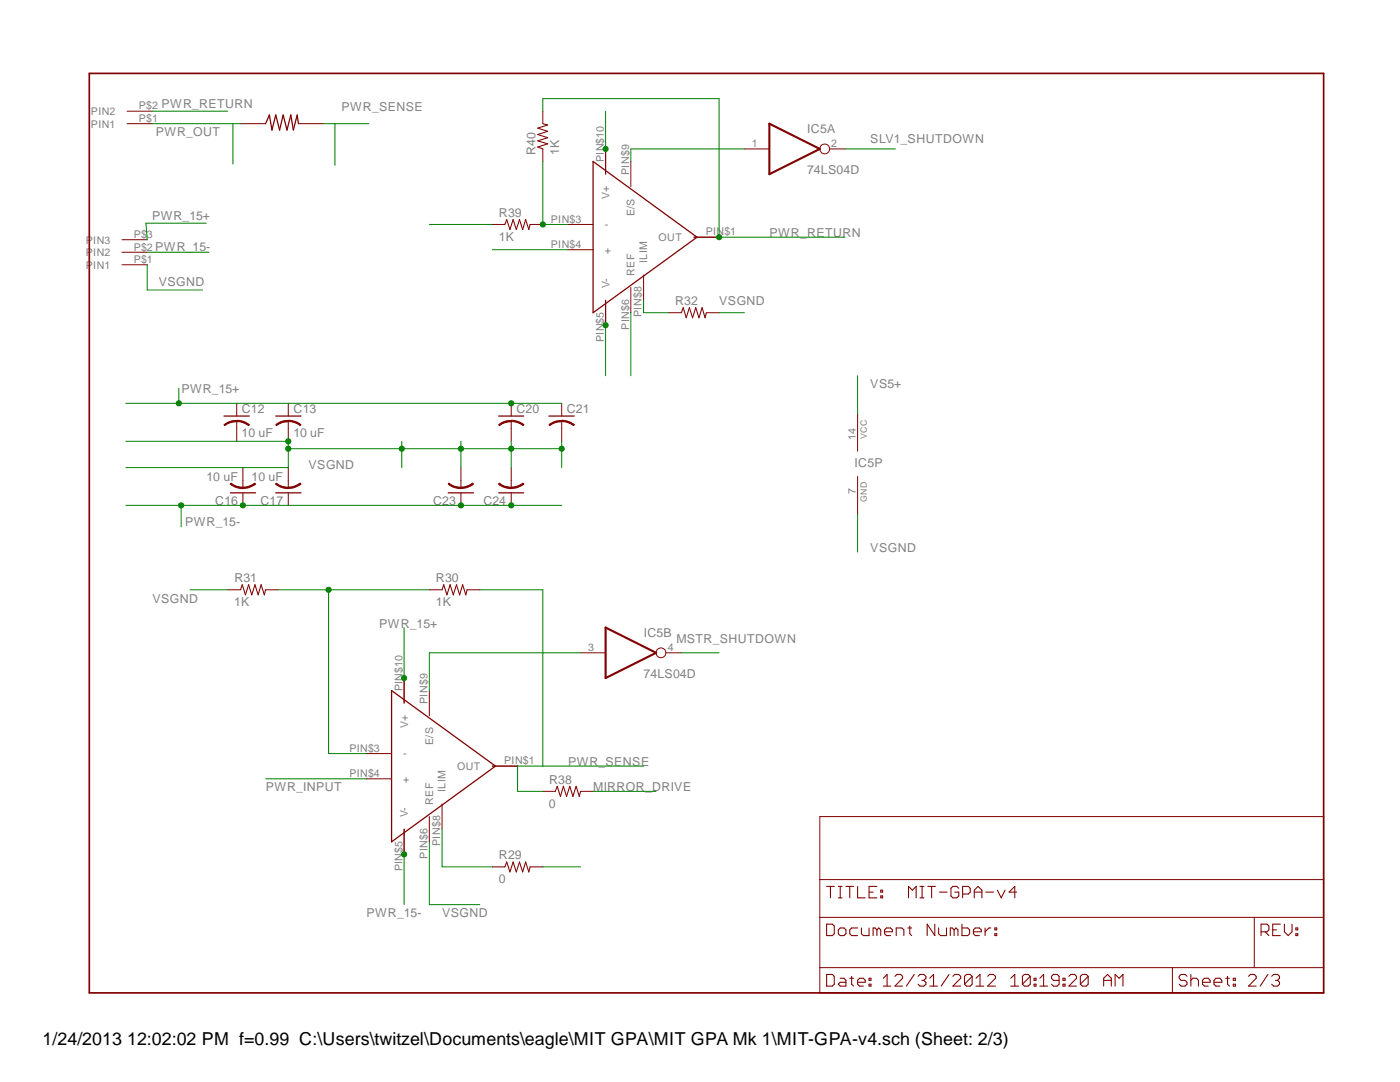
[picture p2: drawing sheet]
<svg xmlns="http://www.w3.org/2000/svg" width="279mm" height="216mm" viewBox="0 0 279 216" stroke-linecap="round" stroke-linejoin="round" font-family="sans-serif">
<path d="M17.8 14.6h246.4v183.5h-246.4z" fill="none" stroke="#800000" stroke-width=".34"/>
<g fill="none" stroke="#800000" stroke-width=".2">
<path d="M25.4 24.7h5M25.4 22.2h5M48 24.7h5M59.6 24.7h5M24.3 52.8h5.1M24.3 50.3h5.1M24.3 47.8h5.1M133.4 62.4h2.6M141 62.4h2.5M47.2 84v1.5M98.3 173h2.5M105.8 173h2.5"/>
<path d="M163.6 162.9h100.6v35.2h-100.6zM163.6 175.5h100.6M163.6 183h100.6M163.6 193.1h100.6M234 193.1v5M250.3 183v10.1"/>
</g>
<g fill="none" stroke="#800000" stroke-width=".21">
<path d="M136 62.4l.4-1 .5 2 .7-2 .6 2 .7-2 .6 2 .6-2 .6 2 .3-1M100.8 173l.3-1 .7 2 .6-2 .6 2 .7-2 .6 2 .6-2 .6 2 .3-1M165 176.9h1.5M165.7 176.9v2.3M167.3 176.9h.8M167.3 179.2h.8M167.7 176.9v2.3M168.8 176.9h1.5M169.6 176.9v2.3M171.2 176.9v2.3h1.5M173.4 178h.8M175 176.9h-1.6v2.3h1.6"/>
<path d="M175.8 178.8h.3v.4h-.3zM175.8 177.6h.3v.4h-.3zM181.3 179.2v-2.3l.8 .7 .7-.7v2.3M183.6 176.9h.8M183.6 179.2h.8M184 176.9v2.3M185.2 176.9h1.5M185.9 176.9v2.3M187.5 178h1.5M191.3 177.2l-.3-.3h-.8l-.4 .3v1.6l.4 .4h.8l.3-.4v-.8h-.8M192.1 178.4h1.2l.3-.4v-.8l-.3-.3h-1.2v2.3M194.4 178h1.6"/>
<path d="M194.4 179.2v-1.6l.8-.7 .8 .7v1.6M196.7 178h1.6M199.1 177.6l.7 1.6 .8-1.6M202.9 178h-1.5l1.1-1.1v2.3M165 184.4h1.1l.4 .4v1.5l-.4 .4h-1.1zM165 194.4h1.1l.4 .4v1.6l-.4 .4h-1.1zM167.7 195.2h.7l.4 .4v1.2h-1.1l-.4-.4 .4-.4h1.1M167.7 185.2h.7l.4 .3v.8l-.4 .4h-.7l-.4-.4v-.8zM169.6 195.2h.7M170 194.8v1.6l.3 .4M171.2 196h1.5v-.4l-.4-.4h-.8l-.3 .4v.8l.3 .4h.8M171.2 185.2h-1.2l-.4 .3v.8l.4 .4h1.2"/>
<path d="M171.9 185.2v1.1l.4 .4h1.1v-1.5M173.4 196.4h.4v.4h-.4zM173.4 195.2h.4v.4h-.4zM175 185.5l-.4-.3h-.4v1.5M175 185.5l.4-.3 .4 .3v1.2M175 185.5v1.2M176.3 196.8h1.5M176.3 195.2l.7-.8v2.4M176.5 185.9h1.6v-.4l-.4-.3h-.8l-.4 .3v.8l.4 .4h.8M178.6 194.8l.4-.4h.7l.4 .4v.4l-1.5 1.6h1.5M178.9 186.7v-1.5h1.1l.4 .3v1.2M181.2 185.2h.7"/>
<path d="M181.6 184.8v1.5l.3 .4M182.5 194.4l-1.6 2.4M183.2 194.8l.4-.4h.8l.4 .4v.4l-.4 .4M184 195.6h.4M184.4 195.6l.4 .4v.4l-.4 .4h-.8l-.4-.4M185.5 196.8h1.6M185.5 195.2l.8-.8v2.4M186.6 184.4v2.3l-1.6-2.3v2.3M187.3 185.2v1.1l.4 .4h1.2v-1.5M189.4 194.4l-1.6 2.4M190.2 194.8l.3-.4h.8l.4 .4v.4l-1.5 1.6h1.5M190.4 185.5l-.4-.3h-.3v1.5"/>
<path d="M190.4 185.5v1.2M190.4 185.5l.4-.3 .4 .3v1.2M192 184.4v2.3h1.1l.4-.4v-.8l-.4-.3h-1.1M194 194.8v1.6l-.4 .4h-.7l-.4-.4M194 194.8l-.4-.4h-.7l-.4 .4v1.6M194 194.8l-1.5 1.6M194.3 185.9h1.5v-.4l-.3-.3h-.9l-.3 .3v.8l.3 .4h.9M194.8 196.8h1.5M194.8 195.2l.8-.8v2.4M196.6 185.2v1.5M197.1 194.8l.4-.4h.7l.5 .4v.4l-1.6 1.6h1.6M197.7 185.2h-.3l-.8 .7"/>
<path d="M198.5 186.3h.4v.4h-.4zM198.5 185.2h.4v.3h-.4zM201.7 196.8h1.6M201.7 195.2l.8-.8v2.4M205.6 194.8v1.6l-.4 .4h-.8l-.4-.4M205.6 194.8l-.4-.4h-.8l-.4 .4v1.6M205.6 194.8l-1.6 1.6M206.4 196.4h.4v.4h-.4zM206.4 195.2h.4v.4h-.4zM207.5 196.8h1.6M207.5 195.2l.8-.8v2.4M211.4 195.6h-1.2l-.4-.4v-.4l.4-.4h.8l.4 .4v1.6l-.4 .4h-.8l-.4-.4"/>
<path d="M212.1 196.4h.5v.4h-.5zM212.1 195.2h.5v.4h-.5zM213.3 194.8l.4-.4h.8l.3 .4v.4l-1.5 1.6h1.5M217.2 194.8v1.6l-.4 .4h-.8l-.4-.4M217.2 194.8l-.4-.4h-.8l-.4 .4v1.6M217.2 194.8l-1.6 1.6M220.3 195.6h1.5M220.3 196.8v-1.6l.7-.8 .8 .8v1.6M222.5 196.8v-2.4l.9 .8 .7-.8v2.4M236.9 194.8l-.4-.4h-.8l-.4 .4v.4l.4 .4h.8l.4 .4v.4l-.4 .4h-.8l-.4-.4M237.7 195.6l.3-.4h.8l.4 .4v1.2M237.7 194.4v2.4"/>
<path d="M240 196h1.5v-.4l-.4-.4h-.7l-.4 .4v.8l.4 .4h.7M242.3 196h1.5v-.4l-.3-.4h-.8l-.4 .4v.8l.4 .4h.8M244.6 195.2h.8M245 194.8v1.6l.4 .4M246.1 196.4h.4v.4h-.4zM246.1 195.2h.4v.4h-.4zM249.2 194.8l.4-.4h.7l.4 .4v.4l-1.5 1.6h1.5M251.7 185.9h1.2l.3-.4v-.7l-.3-.4h-1.2v2.3M252.5 185.9l.7 .8M253 194.4l-1.5 2.4M253.8 194.8l.4-.4h.8l.4 .4v.4l-.4 .4M254 185.5h.8"/>
<path d="M254.6 195.6h.4M255 195.6l.4 .4v.4l-.4 .4h-.8l-.4-.4M255.5 184.4h-1.5v2.3h1.5M256.3 184.4v1.5l.8 .8 .8-.8v-1.5M258.6 186.3h.4v.4h-.4zM258.6 185.2h.4v.3h-.4z"/>
</g>
<path d="M53 24.7l.8-1.8 .5 3.1 .7-3.1 .8 3.1 .7-3.1 .8 3.1 .7-3.1 .5 3.1 .8-3.1 .3 1.8M44.7 83h5" fill="none" stroke="#800000" stroke-width=".25"/>
<path d="M47.2 83.9a4 4 0 0 1 2.6 .9l-.2 .1a4.1 4.1 0 0 0-2.4-.8z" fill-rule="evenodd" fill="#800000"/>
<path d="M47.2 83.9a4 4 0 0 1 2.6 .9l-.2 .1a4.1 4.1 0 0 0-2.4-.8z" fill="none" stroke="#800000" stroke-width=".2"/>
<path d="M44.7 84.8a3.6 3.6 0 0 1 2.5-.9v.3a3.5 3.5 0 0 0-2.3 .7z" fill-rule="evenodd" fill="#800000"/>
<path d="M44.7 84.8a3.6 3.6 0 0 1 2.5-.9v.3a3.5 3.5 0 0 0-2.3 .7zM47.2 80.5v2.5M47.2 85.5v2.6M57.5 84v1.5" fill="none" stroke="#800000" stroke-width=".2"/>
<path d="M55 83h5.1" fill="none" stroke="#800000" stroke-width=".25"/>
<path d="M57.5 83.9a4 4 0 0 1 2.6 .9l-.2 .1a3.9 3.9 0 0 0-2.4-.8z" fill-rule="evenodd" fill="#800000"/>
<path d="M57.5 83.9a4 4 0 0 1 2.6 .9l-.2 .1a3.9 3.9 0 0 0-2.4-.8z" fill="none" stroke="#800000" stroke-width=".2"/>
<path d="M55 84.8a3.4 3.4 0 0 1 2.5-.9v.3a3.7 3.7 0 0 0-2.3 .7z" fill-rule="evenodd" fill="#800000"/>
<path d="M48.5 95.8v1.5M55 84.8a3.4 3.4 0 0 1 2.5-.9v.3a3.7 3.7 0 0 0-2.3 .7zM57.5 80.5v2.5M57.5 85.5v2.6" fill="none" stroke="#800000" stroke-width=".2"/>
<path d="M46 98.3h5" fill="none" stroke="#800000" stroke-width=".25"/>
<path d="M46.1 96.4a3.8 3.8 0 0 0 2.4 .8v.3a4 4 0 0 1-2.6-.9z" fill-rule="evenodd" fill="#800000"/>
<path d="M46.1 96.4a3.8 3.8 0 0 0 2.4 .8v.3a4 4 0 0 1-2.6-.9z" fill="none" stroke="#800000" stroke-width=".2"/>
<path d="M48.5 97.2a3.9 3.9 0 0 0 2.3-.8l.2 .2a4.3 4.3 0 0 1-2.5 .9z" fill-rule="evenodd" fill="#800000"/>
<path d="M48.5 97.2a3.9 3.9 0 0 0 2.3-.8l.2 .2a4.3 4.3 0 0 1-2.5 .9zM48.5 93.3v2.5M48.5 98.3v2.5M57.5 95.8v1.5" fill="none" stroke="#800000" stroke-width=".2"/>
<path d="M55 98.3h5.1" fill="none" stroke="#800000" stroke-width=".25"/>
<path d="M55.2 96.4a3.6 3.6 0 0 0 2.3 .8v.3a4 4 0 0 1-2.5-.9z" fill-rule="evenodd" fill="#800000"/>
<path d="M55.2 96.4a3.6 3.6 0 0 0 2.3 .8v.3a4 4 0 0 1-2.5-.9z" fill="none" stroke="#800000" stroke-width=".2"/>
<path d="M57.5 97.2a3.9 3.9 0 0 0 2.4-.8l.2 .2a4.3 4.3 0 0 1-2.6 .9z" fill-rule="evenodd" fill="#800000"/>
<path d="M57.5 97.2a3.9 3.9 0 0 0 2.4-.8l.2 .2a4.3 4.3 0 0 1-2.6 .9zM57.5 93.3v2.5M57.5 98.3v2.5M102 84v1.5" fill="none" stroke="#800000" stroke-width=".2"/>
<path d="M99.5 83h5" fill="none" stroke="#800000" stroke-width=".25"/>
<path d="M102 83.9a4 4 0 0 1 2.6 .9l-.2 .1a3.9 3.9 0 0 0-2.4-.8z" fill-rule="evenodd" fill="#800000"/>
<path d="M102 83.9a4 4 0 0 1 2.6 .9l-.2 .1a3.9 3.9 0 0 0-2.4-.8z" fill="none" stroke="#800000" stroke-width=".2"/>
<path d="M99.5 84.8a3.4 3.4 0 0 1 2.5-.9v.3a3.7 3.7 0 0 0-2.3 .7z" fill-rule="evenodd" fill="#800000"/>
<path d="M99.5 84.8a3.4 3.4 0 0 1 2.5-.9v.3a3.7 3.7 0 0 0-2.3 .7zM102 80.5v2.5M102 85.5v2.6M112.1 84v1.5" fill="none" stroke="#800000" stroke-width=".2"/>
<path d="M109.6 83h5" fill="none" stroke="#800000" stroke-width=".25"/>
<path d="M112.1 83.9a4 4 0 0 1 2.5 .9l-.1 .1a4.1 4.1 0 0 0-2.4-.8z" fill-rule="evenodd" fill="#800000"/>
<path d="M112.1 83.9a4 4 0 0 1 2.5 .9l-.1 .1a4.1 4.1 0 0 0-2.4-.8z" fill="none" stroke="#800000" stroke-width=".2"/>
<path d="M109.6 84.8a3.6 3.6 0 0 1 2.5-.9v.3a3.5 3.5 0 0 0-2.4 .7z" fill-rule="evenodd" fill="#800000"/>
<path d="M92 95.8v1.5M109.6 84.8a3.6 3.6 0 0 1 2.5-.9v.3a3.5 3.5 0 0 0-2.4 .7zM112.1 80.5v2.5M112.1 85.5v2.6" fill="none" stroke="#800000" stroke-width=".2"/>
<path d="M89.5 98.3h5" fill="none" stroke="#800000" stroke-width=".25"/>
<path d="M89.6 96.4a3.8 3.8 0 0 0 2.4 .8v.3a4 4 0 0 1-2.5-.9z" fill-rule="evenodd" fill="#800000"/>
<path d="M89.6 96.4a3.8 3.8 0 0 0 2.4 .8v.3a4 4 0 0 1-2.5-.9z" fill="none" stroke="#800000" stroke-width=".2"/>
<path d="M92 97.2a3.9 3.9 0 0 0 2.3-.8l.2 .2a4 4 0 0 1-2.5 .9z" fill-rule="evenodd" fill="#800000"/>
<path d="M92 97.2a3.9 3.9 0 0 0 2.3-.8l.2 .2a4 4 0 0 1-2.5 .9zM92 93.3v2.5M92 98.3v2.5M102 95.8v1.5" fill="none" stroke="#800000" stroke-width=".2"/>
<path d="M99.5 98.3h5" fill="none" stroke="#800000" stroke-width=".25"/>
<path d="M99.7 96.4a3.6 3.6 0 0 0 2.3 .8v.3a4 4 0 0 1-2.5-.9z" fill-rule="evenodd" fill="#800000"/>
<path d="M99.7 96.4a3.6 3.6 0 0 0 2.3 .8v.3a4 4 0 0 1-2.5-.9z" fill="none" stroke="#800000" stroke-width=".2"/>
<path d="M102 97.2a3.9 3.9 0 0 0 2.4-.8l.2 .2a4.3 4.3 0 0 1-2.6 .9z" fill-rule="evenodd" fill="#800000"/>
<g fill="none" stroke="#800000" stroke-width=".2">
<path d="M108.3 22.2v2.5M108.3 29.7v2.5M120.9 29.7v5.1M125.9 32.2v5.1M148.5 29.7h5M165.6 29.7h3.1M98.3 44.8h2.5M105.8 44.8h2.5M113.3 44.8h5.1M113.3 49.8h5.1M120.9 59.9v5M125.9 57.4v5"/>
<path d="M128.4 54.9v5M138.5 47.3h5M102 97.2a3.9 3.9 0 0 0 2.4-.8l.2 .2a4.3 4.3 0 0 1-2.6 .9zM102 93.3v2.5M102 98.3v2.5M171.2 82.5v7.5M171.2 95.1v7.5M45.5 117.7h2.5M53 117.7h2.5M85.7 117.7h2.5M93.2 117.7h2.6M80.6 135.3v5"/>
<path d="M85.7 137.8v5M115.9 130.3h5M132.9 130.3h3.1M73.1 150.4h5M73.1 155.4h5M98.3 152.9h5M108.3 157.9h2.5M115.9 157.9h2.5M80.6 165.4v5.1M85.7 162.9v5.1M88.2 160.4v5"/>
<circle cx="164.6" cy="29.7" r=".98"/>
<circle cx="131.9" cy="130.3" r=".98"/>
</g>
<path d="M153.5 24.7l10.1 5-10.1 5.1zM120.9 125.2l10 5.1-10 5z" fill="none" stroke="#800000" stroke-width=".42"/>
<path d="M108.3 24.7l1 .2-2 .7 2 .6-2 .6 2 .7-2 .6 2 .6-2 .6 1 .4M100.8 44.8l.3-1 .7 2 .6-2 .6 2 .7-2 .6 2 .6-2 .6 2 .3-1M48 117.7l.3-1 .7 2 .6-2 .6 2 .7-2 .6 2 .6-2 .6 2 .3-1M88.2 117.7l.4-1 .6 2 .6-2 .7 2 .6-2 .6 2 .6-2 .7 2 .2-1M110.8 157.9l.4-1 .6 2 .6-2 .7 2 .6-2 .6 2 .7-2 .6 2 .3-1" fill="none" stroke="#800000" stroke-width=".21"/>
<path d="M118.4 32.2l20.7 15.1-20.7 15.1zM78.1 137.8l20.8 15.1-20.8 15.1z" fill="none" stroke="#800000" stroke-width=".25"/>
<path d="M30.4 24.7h17.6M46.5 24.7v8M64.6 24.7h9M66.8 24.7v8.3M29.4 50.3h12.3M25.1 100.8h23.4M95.8 117.7h12.5v35.2M128.4 152.9h-25.1v5h5" fill="none" stroke="#008000" stroke-width=".2"/>
<circle cx="36.1" cy="100.8" r=".51" fill="#008000"/>
<g fill="none" stroke="#008000" stroke-width=".2">
<path d="M48.5 100.8h9"/>
<circle cx="36.1" cy="100.8" r=".51"/>
</g>
<circle cx="48.5" cy="100.8" r=".51" fill="#008000"/>
<g fill="none" stroke="#008000" stroke-width=".2">
<path d="M36.2 100.8v4.3M57.5 100.8h54.6"/>
<circle cx="48.5" cy="100.8" r=".51"/>
</g>
<circle cx="102" cy="100.8" r=".51" fill="#008000"/>
<circle cx="102" cy="100.8" r=".51" fill="none" stroke="#008000" stroke-width=".2"/>
<circle cx="92" cy="100.8" r=".51" fill="#008000"/>
<g fill="none" stroke="#008000" stroke-width=".2">
<path d="M80.6 170.5v10"/>
<circle cx="92" cy="100.8" r=".51"/>
</g>
<circle cx="80.6" cy="170.5" r=".51" fill="#008000"/>
<g fill="none" stroke="#008000" stroke-width=".2">
<path d="M120.9 64.9v10.1"/>
<circle cx="80.6" cy="170.5" r=".51"/>
</g>
<circle cx="120.9" cy="64.9" r=".51" fill="#008000"/>
<g fill="none" stroke="#008000" stroke-width=".2">
<path d="M41.2 44.5h-12.1l.3 3.3M35.7 77.5v3M25.1 80.5h32.4"/>
<circle cx="120.9" cy="64.9" r=".51"/>
</g>
<circle cx="35.7" cy="80.5" r=".51" fill="#008000"/>
<g fill="none" stroke="#008000" stroke-width=".2">
<path d="M57.5 80.5h54.6"/>
<circle cx="35.7" cy="80.5" r=".51"/>
</g>
<circle cx="102" cy="80.5" r=".51" fill="#008000"/>
<g fill="none" stroke="#008000" stroke-width=".2">
<path d="M80.6 125.2v10.1"/>
<circle cx="102" cy="80.5" r=".51"/>
</g>
<circle cx="80.6" cy="135.3" r=".51" fill="#008000"/>
<g fill="none" stroke="#008000" stroke-width=".2">
<path d="M120.9 22.2v7.5"/>
<circle cx="80.6" cy="135.3" r=".51"/>
</g>
<circle cx="120.9" cy="29.7" r=".51" fill="#008000"/>
<g fill="none" stroke="#008000" stroke-width=".2">
<path d="M168.7 29.7h10M55.5 117.7h30.2M65.6 117.7v32.7h7.5M136 130.3h7.5"/>
<circle cx="120.9" cy="29.7" r=".51"/>
</g>
<circle cx="65.6" cy="117.7" r=".51" fill="#008000"/>
<g fill="none" stroke="#008000" stroke-width=".2">
<path d="M108.3 22.2v-2.5h35.2v27.6h25.2M85.7 44.8h12.6M115.9 130.3h-30.2v7.5M53 155.4h20.1M118.4 157.9h12.5M88.2 165.4v7.6h10.1"/>
<circle cx="65.6" cy="117.7" r=".51"/>
</g>
<circle cx="143.5" cy="47.3" r=".51" fill="#008000"/>
<g fill="none" stroke="#008000" stroke-width=".2">
<path d="M30.4 22.2h15.1M108.3 32.2v12.6h5M148.5 29.7h-22.6v2.5M128.4 59.9v2.5h5"/>
<circle cx="143.5" cy="47.3" r=".51"/>
</g>
<circle cx="108.3" cy="44.8" r=".51" fill="#008000"/>
<g fill="none" stroke="#008000" stroke-width=".2">
<path d="M29.4 52.8v5.1h11M143.5 62.4h5M25.1 88.1h32.4v5.2h-32.4M171.2 102.6v7.6"/>
<circle cx="108.3" cy="44.8" r=".51"/>
</g>
<circle cx="57.5" cy="88.1" r=".51" fill="#008000"/>
<g fill="none" stroke="#008000" stroke-width=".2">
<path d="M57.5 89.5h22.7"/>
<circle cx="57.5" cy="88.1" r=".51"/>
</g>
<circle cx="57.5" cy="89.5" r=".51" fill="#008000"/>
<g fill="none" stroke="#008000" stroke-width=".2">
<path d="M92 88.1v5.2M102 88.1v5.2M112.1 89.5h-31.9v3.8M112.1 88.1v5.2"/>
<circle cx="57.5" cy="89.5" r=".51"/>
</g>
<circle cx="80.2" cy="89.5" r=".51" fill="#008000"/>
<g fill="none" stroke="#008000" stroke-width=".2">
<path d="M80.2 88.1v1.4"/>
<circle cx="80.2" cy="89.5" r=".51"/>
</g>
<circle cx="92" cy="89.5" r=".51" fill="#008000"/>
<circle cx="92" cy="89.5" r=".51" fill="none" stroke="#008000" stroke-width=".2"/>
<circle cx="102" cy="89.5" r=".51" fill="#008000"/>
<circle cx="102" cy="89.5" r=".51" fill="none" stroke="#008000" stroke-width=".2"/>
<circle cx="112.1" cy="89.5" r=".51" fill="#008000"/>
<g fill="none" stroke="#008000" stroke-width=".2">
<path d="M98.3 49.8h15M125.9 62.4v12.6M171.2 75v7.5M37.9 117.7h7.6M85.7 168v12.5h10.1M108.3 173h7.6"/>
<circle cx="112.1" cy="89.5" r=".51"/>
</g>
<text font-size="3.6" x="8.5" y="208.5">1/24/2013 12:02:02 PM f=0.99 C:\Users\twitzel\Documents\eagle\MIT GPA\MIT GPA Mk 1\MIT-GPA-v4.sch (Sheet: 2/3)</text>
<g font-size="2.5" fill="#808080">
<text x="32.3" y="21.5">PWR_RETURN</text>
<text x="68.2" y="22.2">PWR_SENSE</text>
<text x="31.1" y="27.2">PWR_OUT</text>
<text x="161.1" y="26.6">IC5A</text>
<text x="173.7" y="28.4">SLV1_SHUTDOWN</text>
<text x="106.8" y="30.9" transform="rotate(-90 106.8 30.9)">R40</text>
<text x="111.6" y="31" transform="rotate(-90 111.6 31)">1K</text>
<text x="161.1" y="34.8">74LS04D</text>
<text x="30.4" y="43.8">PWR_15+</text>
<text x="99.6" y="43.3">R39</text>
<text x="153.6" y="47.3">PWR_RETURN</text>
<text x="31" y="50.1">PWR_15-</text>
<text x="99.5" y="48.1">1K</text>
<text x="31.7" y="57.1">VSGND</text>
<text x="134.7" y="60.9">R32</text>
<text x="143.6" y="60.9">VSGND</text>
<text x="173.7" y="77.5">VS5+</text>
<text x="36.2" y="78.5">PWR_15+</text>
<text x="48.3" y="82.4">C12</text>
<text x="58.6" y="82.4">C13</text>
<text x="103.1" y="82.4">C20</text>
<text x="113.1" y="82.4">C21</text>
<text x="48.2" y="87.2">10 uF</text>
<text x="58.5" y="87.2">10 uF</text>
<text x="41.2" y="96">10 uF</text>
<text x="50.2" y="96">10 uF</text>
<text x="61.6" y="93.6">VSGND</text>
<text x="170.6" y="93.2">IC5P</text>
<text x="43" y="100.8">C16</text>
<text x="52" y="100.8">C17</text>
<text x="86.4" y="100.8">C23</text>
<text x="96.5" y="100.8">C24</text>
<text x="37" y="104.9">PWR_15-</text>
<text x="173.7" y="110.2">VSGND</text>
<text x="46.8" y="116.2">R31</text>
<text x="87" y="116.2">R30</text>
<text x="30.4" y="120.2">VSGND</text>
<text x="46.7" y="120.9">1K</text>
<text x="75.7" y="125.2">PWR_15+</text>
<text x="87" y="120.9">1K</text>
<text x="128.5" y="127.1">IC5B</text>
<text x="135" y="128.3">MSTR_SHUTDOWN</text>
<text x="128.4" y="135.3">74LS04D</text>
<text x="113.4" y="152.9">PWR_SENSE</text>
<text x="53" y="157.9">PWR_INPUT</text>
<text x="109.6" y="161.2">0</text>
<text x="109.6" y="156.4">R38</text>
<text x="118.4" y="157.9">MIRROR_DRIVE</text>
<text x="99.6" y="171.5">R29</text>
<text x="99.5" y="176.3">0</text>
<text x="73.2" y="183">PWR_15-</text>
<text x="88.3" y="183">VSGND</text>
</g>
<g font-size="2.1" fill="#808080">
<text x="18.2" y="22.9">PIN2</text>
<text x="27.7" y="21.8">P$2</text>
<text x="18.2" y="25.5">PIN1</text>
<text x="27.7" y="24.3">P$1</text>
<text x="150.1" y="29.4">1</text>
<text x="165.9" y="29.4">2</text>
<text x="120.5" y="32.4" transform="rotate(-90 120.5 32.4)">PIN$10</text>
<text x="125.6" y="34.9" transform="rotate(-90 125.6 34.9)">PIN$9</text>
<text x="121.7" y="39.8" transform="rotate(-90 121.7 39.8)">V+</text>
<text x="26.7" y="47.5">P$3</text>
<text x="109.9" y="44.4">PIN$3</text>
<text x="120.7" y="45.6">-</text>
<text x="126.7" y="43.1" transform="rotate(-90 126.7 43.1)">E/S</text>
<text x="140.8" y="46.9">PIN$1</text>
<text x="17.1" y="53.6">PIN1</text>
<text x="17.1" y="51.1">PIN2</text>
<text x="17.1" y="48.6">PIN3</text>
<text x="26.7" y="52.5">P$1</text>
<text x="26.7" y="50">P$2</text>
<text x="109.9" y="49.5">PIN$4</text>
<text x="120.7" y="50.6">+</text>
<text x="129.2" y="52.5" transform="rotate(-90 129.2 52.5)">ILIM</text>
<text x="131.4" y="48.1">OUT</text>
<text x="121.6" y="57.5" transform="rotate(-90 121.6 57.5)">V-</text>
<text x="126.7" y="55" transform="rotate(-90 126.7 55)">REF</text>
<text x="125.6" y="65.8" transform="rotate(-90 125.6 65.8)">PIN$6</text>
<text x="128.1" y="63.2" transform="rotate(-90 128.1 63.2)">PIN$8</text>
<text x="120.5" y="68.3" transform="rotate(-90 120.5 68.3)">PIN$5</text>
<text x="170.8" y="87.7" transform="rotate(-90 170.8 87.7)">14</text>
<text x="170.8" y="98.6" transform="rotate(-90 170.8 98.6)">7</text>
<text x="117.4" y="129.9">3</text>
<text x="133.3" y="129.9">4</text>
<text x="80.3" y="138" transform="rotate(-90 80.3 138)">PIN$10</text>
<text x="85.3" y="140.5" transform="rotate(-90 85.3 140.5)">PIN$9</text>
<text x="81.4" y="145.3" transform="rotate(-90 81.4 145.3)">V+</text>
<text x="86.4" y="148.6" transform="rotate(-90 86.4 148.6)">E/S</text>
<text x="69.7" y="150">PIN$3</text>
<text x="69.7" y="155">PIN$4</text>
<text x="80.5" y="151.1">-</text>
<text x="91.2" y="153.7">OUT</text>
<text x="100.6" y="152.5">PIN$1</text>
<text x="80.5" y="156.2">+</text>
<text x="86.4" y="160.6" transform="rotate(-90 86.4 160.6)">REF</text>
<text x="88.9" y="158.1" transform="rotate(-90 88.9 158.1)">ILIM</text>
<text x="81.4" y="163.1" transform="rotate(-90 81.4 163.1)">V-</text>
<text x="80.3" y="173.9" transform="rotate(-90 80.3 173.9)">PIN$5</text>
<text x="85.3" y="171.3" transform="rotate(-90 85.3 171.3)">PIN$6</text>
<text x="87.8" y="168.8" transform="rotate(-90 87.8 168.8)">PIN$8</text>
</g>
<g font-size="1.7" fill="#808080">
<text x="173" y="87.5" transform="rotate(-90 173 87.5)">VCC</text>
<text x="173" y="100.1" transform="rotate(-90 173 100.1)">GND</text>
</g>
</svg>
